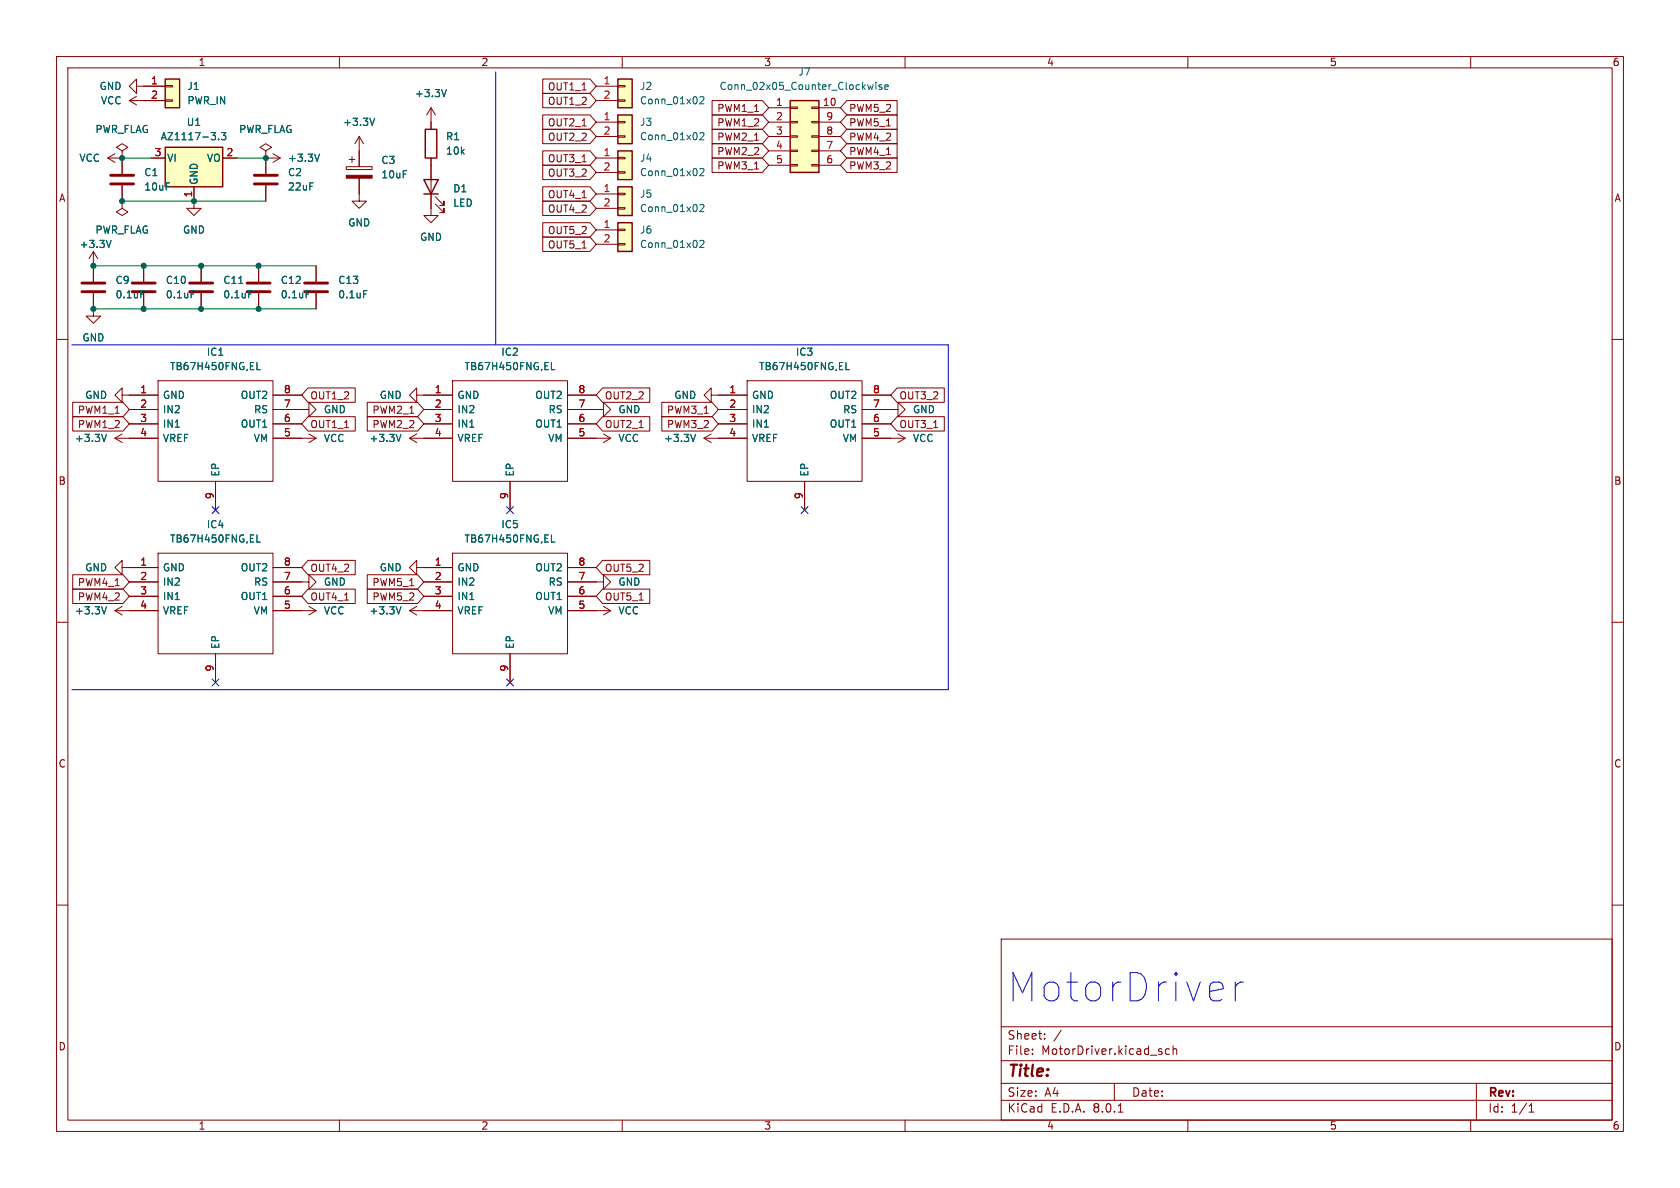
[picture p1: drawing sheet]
<svg xmlns="http://www.w3.org/2000/svg" width="297mm" height="210mm" viewBox="0 0 297 210" stroke-linecap="round" stroke-linejoin="round" font-family="sans-serif">
<g fill="none" stroke="#840000" stroke-width=".18">
<path d="M10 10h277v190h-277zM12 12h273v186h-273zM60 10v2M110 10v2M160 10v2M210 10v2M260 10v2M10 60h2M285 60h2M10 110h2M105.4 102.9h1.3v-1.3l1.2 1.3-1.2 1.2v-1.2M285 110h2"/>
<path d="M10 160h2M285 160h2M177 166h108v32h-108zM60 198v2M110 198v2M160 198v2M177 194.5h108M177 191.5h108M177 187.5h108M177 181.5h108M182.5 186.3v.1M182.5 185.5v.1"/>
<path d="M184.7 183.6v.1M184.7 182.8v.1M187.6 182.1l-1.3 2M197 191.5v3M197.7 196.6h.8M206.7 185.5l-.4-.1-.3 .3v.4l.2 .2h.5M207.4 185.5l.2-.1 .4 .1v.9M207.4 184.9v1.5M210 198v2M260 198v2M261 191.5v6.5M270.3 196.6h.9"/>
<path d="M270.3 195.5l.4-.4v1.5"/>
</g>
<path d="M109.2 26.7h2.6v5.1h-2.6z" fill="#ffffc2"/>
<g fill="none" stroke="#840000" stroke-width=".18">
<path d="M19 27.9h2.6M19 27.9l1.3 .8M20.3 27.2l-1.3 .7M21.6 35.6v1.2l1 .7-1 .6-1-.6 1-.7M21.6 35.6h.1M34.3 35.6v1.2h1.3l-1.3 1.3-1.3-1.3h1.3M47 26.7l1-.7-1-.6-1 .6 1 .7v1.2M47 27.9h.1M47 27.9h2.5M47 27.9v2.8M47 32.8v2.8M48.3 27.2l1.2 .7"/>
<path d="M49.5 27.9l-1.2 .8M61.2 29.5h4.6v.5h-4.6zM61.7 28.2h1M62.2 27.7v1M63.5 31.5v4.1h1.3l-1.3 1.2-1.3-1.2h1.3M63.5 24.1v5.4M63.5 24.1l-.8 1.3M63.5 24.1l.8 1.3M105.4 27.9h3.8M105.4 30.5h3.8M109.2 30.4h1.3v.2h-1.3zM109.2 27.8h1.3v.3h-1.3z"/>
<path d="M16.5 51.8v4.1h1.3l-1.3 1.3-1.3-1.3h1.3M16.5 44.5v5.3M16.5 44.5l-.8 1.2M16.5 44.5l.8 1.2M25.4 47v2.8M25.4 51.8v2.8M35.6 47v2.8M35.6 51.8v2.8M45.7 47v2.8M45.7 51.8v2.8M55.9 47v2.8M55.9 51.8v2.8"/>
<path d="M20.3 77.5h7.6M20.3 77.5l1.3 .7M21.6 69.9v-1.3l-1.3 1.3 1.3 1.2v-1.2h6.3M21.6 76.7l-1.3 .8M22.9 72.4h5M22.9 74.9h5M27.9 67.3h20.4v17.8h-20.4zM48.3 72.4h6.3v-1.3l1.3 1.3-1.3 1.3v-1.3M48.3 69.9h5M48.3 74.9h5M48.3 77.5h7.6M54.6 76.7l1.3 .8"/>
<path d="M55.9 77.5l-1.3 .7M72.4 77.5h7.6M72.4 77.5l1.3 .7M73.7 69.9v-1.3l-1.3 1.3 1.3 1.2v-1.2h6.3M73.7 76.7l-1.3 .8M74.9 72.4h5.1M74.9 74.9h5.1M80 67.3h20.3v17.8h-20.3zM100.3 72.4h6.4v-1.3l1.2 1.3-1.2 1.3v-1.3M100.3 69.9h5.1M100.3 74.9h5.1M100.3 77.5h7.6"/>
<path d="M106.7 76.7l1.2 .8M107.9 77.5l-1.2 .7M124.5 77.5h7.6M124.5 77.5l1.2 .7M125.7 69.9v-1.3l-1.2 1.3 1.2 1.2v-1.2h6.4M125.7 76.7l-1.2 .8M127 72.4h5.1M127 74.9h5.1M132.1 67.3h20.3v17.8h-20.3zM152.4 72.4h6.3v-1.3l1.3 1.3-1.3 1.3v-1.3M152.4 69.9h5.1M152.4 74.9h5.1"/>
<path d="M152.4 77.5h7.6M158.7 76.7l1.3 .8M160 77.5l-1.3 .7M27.9 97.8h20.4v17.8h-20.4zM38.1 85.1v5.1M80 97.8h20.3v17.8h-20.3zM90.2 85.1v5.1M142.2 85.1v5.1M21.6 100.3v-1.2l-1.3 1.2 1.3 1.3v-1.3h6.3M22.9 102.9h5M22.9 105.4h5M22.9 108h5"/>
<path d="M38.1 115.6v5.1M48.3 100.3h5M48.3 102.9h5M48.3 105.4h5M48.3 108h7.6M54.6 107.2l1.3 .8M55.9 108l-1.3 .7M72.4 108h7.6M72.4 108l1.3 .7M73.7 100.3v-1.2l-1.3 1.2 1.3 1.3v-1.3h6.3M73.7 107.2l-1.3 .8M74.9 102.9h5.1"/>
<path d="M74.9 105.4h5.1M90.2 115.6v5.1M100.3 100.3h5.1M100.3 102.9h5.1M100.3 105.4h5.1M100.3 108h7.6M106.7 107.2l1.2 .8M107.9 108l-1.2 .7"/>
</g>
<path d="M109.2 26.7h2.6v5.1h-2.6z" fill="none" stroke="#840000" stroke-width=".25"/>
<g fill="none" stroke="#006464" stroke-width=".18">
<path d="M56.5 27.2l-.4 1.3M66.2 20.9l-.4 1.3M123.7 29.9l.5-.1 .3 .4-.8 .9h.8M19.6 42.5l-.4 1.3M24.9 51.4h.6M33.8 51.4h.6M42.2 50.1h.7M44 51.4h.6M54.1 51.4h.6M64.3 51.4h.6M18.8 76.8l-.4 1.2M45.4 64.1v1.2h.6"/>
<path d="M70.9 76.8l-.4 1.2M97.5 64.1v1.2h.6M123 76.8l-.5 1.2M149.6 64.1v1.2h.6M45.4 94.6v1.2h.6M97.5 94.6v1.2h.6M70.9 107.3l-.4 1.2"/>
</g>
<path d="M61.2 31h4.6v.5h-4.6z" fill="#840000" stroke="#840000" stroke-width=".18"/>
<path d="M45 32.5h4M45 31h4M14.5 51.6h4M14.5 50h4M23.4 51.6h4M23.4 50h4M33.5 51.6h4.1M33.5 50h4.1M43.7 51.6h4.1M43.7 50h4.1M53.8 51.6h4.1M53.8 50h4.1" fill="none" stroke="#840000" stroke-width=".51"/>
<path d="M29.2 26h10.2v7h-10.2z" fill="#ffffc2"/>
<path d="M29.2 26h10.2v7h-10.2z" fill="none" stroke="#840000" stroke-width=".25"/>
<path d="M21.6 27.9v2.8M21.6 32.8v2.8M26.7 27.9h2.5M34.3 33v2.6M39.4 27.9h2.5" fill="none" stroke="#840000" stroke-width=".18"/>
<path d="M38.6 24.6v.1M39.1 23.4h.8l-.4 .5 .4 .1v.6l-.2 .1-.6-.1" fill="none" stroke="#006464" stroke-width=".18"/>
<path d="M19.6 32.5h4M19.6 31h4" fill="none" stroke="#840000" stroke-width=".51"/>
<path d="M29.2 14h2.5v5.1h-2.5z" fill="#ffffc2"/>
<g fill="none" stroke="#840000" stroke-width=".18">
<path d="M22.9 17.8h6.3M22.9 17.8l1.2 .7M24.1 15.2v-1.2l-1.2 1.2 1.2 1.3v-1.3h5.1M24.1 17l-1.2 .8M29.2 17.7h1.3v.2h-1.3zM29.2 15.1h1.3v.3h-1.3zM76.2 19.1l-.8 1.2M76.2 19.1v3.8M76.2 19.1l.8 1.2M21.6 26.7l1-.7-1-.6-1 .6 1 .7v1.2M21.6 27.9h.1M76.2 27.9v10.2h1.3l-1.3 1.3-1.3-1.3h1.3"/>
<path d="M77 36.1l1.5 1.5v-.8v.8h-.8M77 34.8l1.5 1.5v-.7v.7h-.8M20.3 108l1.3 .7M20.3 108h2.6M21.6 107.2l-1.3 .8M53.3 102.9h1.3v-1.3l1.3 1.3-1.3 1.2v-1.2"/>
</g>
<path d="M29.2 14h2.5v5.1h-2.5zM74.9 31.8h2.6l-1.3 2.5zM74.9 34.3h2.6M75.2 22.9h2v5h-2z" fill="none" stroke="#840000" stroke-width=".25"/>
<path d="M78.9 15.8l-.4 1.3M18.8 107.3l-.4 1.2" fill="none" stroke="#006464" stroke-width=".18"/>
<path d="M109.2 39.4h2.6v5.1h-2.6z" fill="#ffffc2"/>
<path d="M105.4 40.6h3.8M105.4 43.2h3.8M109.2 43.1h1.3v.2h-1.3zM109.2 40.5h1.3v.3h-1.3z" fill="none" stroke="#840000" stroke-width=".18"/>
<path d="M109.2 39.4h2.6v5.1h-2.6z" fill="none" stroke="#840000" stroke-width=".25"/>
<path d="M123.7 42.6l.5-.1 .3 .4-.8 .9h.8" fill="none" stroke="#006464" stroke-width=".18"/>
<path d="M109.2 33h2.6v5.1h-2.6z" fill="#ffffc2"/>
<path d="M105.4 34.3h3.8M105.4 36.8h3.8M109.2 36.7h1.3v.3h-1.3zM109.2 34.2h1.3v.2h-1.3z" fill="none" stroke="#840000" stroke-width=".18"/>
<path d="M109.2 33h2.6v5.1h-2.6z" fill="none" stroke="#840000" stroke-width=".25"/>
<path d="M123.7 36.3l.5-.2 .3 .4-.8 .9h.8" fill="none" stroke="#006464" stroke-width=".18"/>
<path d="M109.2 20.3h2.6v5.1h-2.6z" fill="#ffffc2"/>
<path d="M105.4 21.6h3.8M105.4 24.1h3.8M109.2 24h1.3v.3h-1.3zM109.2 21.5h1.3v.2h-1.3z" fill="none" stroke="#840000" stroke-width=".18"/>
<path d="M109.2 20.3h2.6v5.1h-2.6z" fill="none" stroke="#840000" stroke-width=".25"/>
<path d="M123.7 23.6l.5-.2 .3 .4-.8 .9h.8" fill="none" stroke="#006464" stroke-width=".18"/>
<path d="M109.2 14h2.6v5.1h-2.6z" fill="#ffffc2"/>
<path d="M105.4 15.2h3.8M105.4 17.8h3.8M109.2 17.7h1.3v.2h-1.3zM109.2 15.1h1.3v.3h-1.3z" fill="none" stroke="#840000" stroke-width=".18"/>
<path d="M109.2 14h2.6v5.1h-2.6z" fill="none" stroke="#840000" stroke-width=".25"/>
<path d="M123.7 17.2l.5-.1 .3 .4-.8 .9h.8" fill="none" stroke="#006464" stroke-width=".18"/>
<path d="M139.7 17.8h5.1v12.7h-5.1z" fill="#ffffc2"/>
<g fill="none" stroke="#840000" stroke-width=".18">
<path d="M25.4 15.2h3.8M25.4 17.8h3.8M95.9 14h8.4l1.1 1.2-1.1 1.3h-8.4zM95.9 16.5h8.4l1.1 1.3-1.1 1.3h-8.4zM125.9 17.8h8.9l1.1 1.3-1.1 1.2h-8.9zM135.9 19.1h3.8M139.7 18.9h1.3v.3h-1.3zM143.5 18.9h1.3v.3h-1.3zM144.8 19.1h3.8M149.7 17.8h8.9v2.5h-8.9l-1.1-1.2zM21.6 35.6h.1M21.6 27.9h.1"/>
<path d="M21.6 27.9v2.8M21.6 32.8v2.8M26.7 27.9h2.5M34.3 33v2.6M39.4 27.9h2.5M47 27.9h.1M47 27.9v2.8M47 32.8v2.8M63.5 26.7v2.8M63.5 31.5v2.8M76.2 21.6v1.3M76.2 27.9v3.9"/>
<path d="M76.2 34.3v2.5M95.9 29.2h8.4l1.1 1.3-1.1 1.3h-8.4zM95.9 35.6h8.4l1.1 1.2-1.1 1.3h-8.4zM95.9 39.4h8.4l1.1 1.2-1.1 1.3h-8.4zM95.9 33h8.4l1.1 1.3-1.1 1.3h-8.4zM95.9 26.7h8.4l1.1 1.2-1.1 1.3h-8.4zM95.9 22.9h8.4l1.1 1.2-1.1 1.3h-8.4zM95.9 20.3h8.4l1.1 1.3-1.1 1.3h-8.4zM125.9 25.4h8.9l1.1 1.3-1.1 1.2h-8.9zM125.9 27.9h8.9l1.1 1.3-1.1 1.3h-8.9zM125.9 20.3h8.9l1.1 1.3-1.1 1.3h-8.9zM125.9 22.9h8.9l1.1 1.2-1.1 1.3h-8.9z"/>
<path d="M135.9 21.6h3.8M135.9 24.1h3.8M135.9 26.7h3.8M135.9 29.2h3.8M139.7 29.1h1.3v.2h-1.3zM139.7 26.5h1.3v.3h-1.3zM139.7 24h1.3v.3h-1.3zM139.7 21.5h1.3v.2h-1.3zM143.5 29.1h1.3v.2h-1.3zM143.5 26.5h1.3v.3h-1.3zM143.5 24h1.3v.3h-1.3zM143.5 21.5h1.3v.2h-1.3z"/>
<path d="M144.8 21.6h3.8M144.8 24.1h3.8M144.8 26.7h3.8M144.8 29.2h3.8M149.7 20.3h8.9v2.6h-8.9l-1.1-1.3zM149.7 22.9h8.9v2.5h-8.9l-1.1-1.3zM149.7 25.4h8.9v2.5h-8.9l-1.1-1.2zM149.7 27.9h8.9v2.6h-8.9l-1.1-1.3zM16.5 47v2.8M16.5 51.8v2.8M25.4 47v2.8M25.4 51.8v2.8"/>
<path d="M35.6 47v2.8M35.6 51.8v2.8M45.7 47v2.8M45.7 51.8v2.8M55.9 47v2.8M55.9 51.8v2.8M95.9 41.9h8.4l1.1 1.3-1.1 1.3h-8.4zM12.9 73.7h8.8l1.2 1.2-1.2 1.3h-8.8zM12.9 71.1h8.8l1.2 1.3-1.2 1.3h-8.8zM22.9 69.9h5M22.9 72.4h5M22.9 74.9h5"/>
<path d="M22.9 77.5h5M48.3 69.9h5M48.3 72.4h5M48.3 74.9h5M48.3 77.5h5M54.5 68.6h8.3v2.5h-8.3l-1.2-1.2zM54.5 73.7h8.3v2.5h-8.3l-1.2-1.3zM64.9 73.7h8.9l1.1 1.2-1.1 1.3h-8.9zM64.9 71.1h8.9l1.1 1.3-1.1 1.3h-8.9zM74.9 69.9h5.1M74.9 72.4h5.1M74.9 74.9h5.1"/>
<path d="M74.9 77.5h5.1M100.3 69.9h5.1M100.3 72.4h5.1M100.3 74.9h5.1M100.3 77.5h5.1M106.5 73.7h8.4v2.5h-8.4l-1.1-1.3zM106.5 68.6h8.4v2.5h-8.4l-1.1-1.2zM117 71.1h8.9l1.1 1.3-1.1 1.3h-8.9zM117 73.7h8.9l1.1 1.2-1.1 1.3h-8.9zM127 69.9h5.1M127 72.4h5.1M127 74.9h5.1"/>
<path d="M127 77.5h5.1M152.4 69.9h5.1M152.4 72.4h5.1M152.4 74.9h5.1M152.4 77.5h5.1M158.6 73.7h8.3v2.5h-8.3l-1.1-1.3zM158.6 68.6h8.3v2.5h-8.3l-1.1-1.2zM38.1 85.1v5.1M54.5 99.1h8.3v2.5h-8.3l-1.2-1.3zM90.2 85.1v5.1M106.5 99.1h8.4v2.5h-8.4l-1.1-1.3zM142.2 85.1v5.1"/>
<path d="M12.9 104.1h8.8l1.2 1.3-1.2 1.3h-8.8zM12.9 101.6h8.8l1.2 1.3-1.2 1.2h-8.8zM22.9 100.3h5M22.9 102.9h5M22.9 105.4h5M22.9 108h5M38.1 115.6v5.1M48.3 100.3h5M48.3 102.9h5M48.3 105.4h5M48.3 108h5M54.5 104.1h8.3v2.6h-8.3l-1.2-1.3z"/>
<path d="M64.9 101.6h8.9l1.1 1.3-1.1 1.2h-8.9zM64.9 104.1h8.9l1.1 1.3-1.1 1.3h-8.9zM74.9 100.3h5.1M74.9 102.9h5.1M74.9 105.4h5.1M74.9 108h5.1M90.2 115.6v5.1M100.3 100.3h5.1M100.3 102.9h5.1M100.3 105.4h5.1M100.3 108h5.1M106.5 104.1h8.4v2.6h-8.4l-1.1-1.3z"/>
</g>
<path d="M139.7 17.8h5.1v12.7h-5.1z" fill="none" stroke="#840000" stroke-width=".25"/>
<g fill="none" stroke="#006464" stroke-width=".18">
<path d="M78.9 15.8l-.4 1.3M154.4 15l-.3 .8-.2-.6M154.8 14.5v.2M154.8 15v.8M155.9 15h-.3l-.2 .2 .1 .1 .4 .2v.3h-.5M156.4 15.4l.6-.1v-.3h-.4l-.2 .2 .1 .6h.5M38.6 24.6v.1M39.1 23.4h.8l-.4 .5 .4 .1v.6l-.2 .1-.6-.1M56.5 27.2l-.4 1.3M66.2 20.9l-.4 1.3M19.6 42.5l-.4 1.3M24.9 51.4h.6"/>
<path d="M33.8 51.4h.6M42.2 50.1h.7M44 51.4h.6M54.1 51.4h.6M64.3 51.4h.6M18.8 76.8l-.4 1.2M45.4 64.1v1.2h.6M70.9 76.8l-.4 1.2M97.5 64.1v1.2h.6M123 76.8l-.5 1.2M149.6 64.1v1.2h.6M45.4 94.6v1.2h.6"/>
<path d="M97.5 94.6v1.2h.6M18.8 107.3l-.4 1.2M70.9 107.3l-.4 1.2"/>
</g>
<path d="M87.6 12.7v48.3M12.7 61h154.9v60.9h-154.9M218.4 173.6v3.3M219.8 173.6a1.28 1.28 0 0 0-1.4 .9" fill="none" stroke="#0000c2" stroke-width=".18"/>
<path d="M21.6 27.9h5.1M21.6 35.6h25.4M41.9 27.9h5.1M16.5 47h39.4M16.5 54.6h39.4" fill="none" stroke="#009600" stroke-width=".18"/>
<path d="M37.5 89.6l1.2 1.2M38.7 89.6l-1.2 1.2M89.6 89.6l1.2 1.2M90.8 89.6l-1.2 1.2M141.6 89.6l1.2 1.2M142.8 89.6l-1.2 1.2M37.5 120l1.2 1.3M38.7 120l-1.2 1.3M89.6 120l1.2 1.3M90.8 120l-1.2 1.3" fill="none" stroke="#000084" stroke-width=".18"/>
<g fill="#009600" stroke="#009600" stroke-width=".18">
<circle cx="16.5" cy="47" r=".46"/>
<circle cx="16.5" cy="54.6" r=".46"/>
<circle cx="34.3" cy="35.6" r=".46"/>
<circle cx="21.6" cy="35.6" r=".46"/>
<circle cx="21.6" cy="27.9" r=".46"/>
<circle cx="47" cy="27.9" r=".46"/>
<circle cx="25.4" cy="54.6" r=".46"/>
<circle cx="25.4" cy="47" r=".46"/>
<circle cx="45.7" cy="47" r=".46"/>
<circle cx="35.6" cy="47" r=".46"/>
<circle cx="45.7" cy="54.6" r=".46"/>
<circle cx="35.6" cy="54.6" r=".46"/>
</g>
<text font-size="7" fill="#0000c2" x="177.8" y="177.6">MotorDriver</text>
<text font-size="2.8" fill="#840000" x="178" y="190.9">Title:</text>
<g font-size="2.1" fill="#840000">
<text x="178" y="184">Sheet:</text>
<text x="178" y="186.7">File:</text>
<text x="184.1" y="186.7">MotorDriver.kicad_sch</text>
<text x="178" y="196.9">KiCad</text>
<text x="178" y="194.1">Size:</text>
<text x="184.7" y="194.1">A4</text>
<text x="185.7" y="196.9">E.D.A.</text>
<text x="193.3" y="196.9">8.0.1</text>
<text x="200" y="194.1">Date:</text>
<text x="263" y="194.3">Rev:</text>
<text x="263" y="196.9">Id:</text>
<text x="267.1" y="196.9">1/1</text>
</g>
<g font-size="1.8" fill="#840000">
<text x="35" y="11.9">1</text>
<text x="85" y="11.9">2</text>
<text x="135" y="11.9">3</text>
<text x="185" y="11.9">4</text>
<text x="235" y="11.9">5</text>
<text x="285" y="11.9">6</text>
<text x="96.8" y="16.2">OUT1_1</text>
<text x="96.8" y="18.7">OUT1_2</text>
<text x="96.8" y="22.5">OUT2_1</text>
<text x="126.7" y="20">PWM1_1</text>
<text x="126.7" y="22.5">PWM1_2</text>
<text x="150" y="20">PWM5_2</text>
<text x="150" y="22.5">PWM5_1</text>
<text x="96.8" y="28.9">OUT3_1</text>
<text x="96.8" y="25.1">OUT2_2</text>
<text x="126.7" y="27.6">PWM2_2</text>
<text x="126.7" y="25.1">PWM2_1</text>
<text x="150" y="25.1">PWM4_2</text>
<text x="150" y="27.6">PWM4_1</text>
<text x="10.3" y="35.9">A</text>
<text x="96.8" y="31.4">OUT3_2</text>
<text x="96.8" y="35.2">OUT4_1</text>
<text x="126.7" y="30.2">PWM3_1</text>
<text x="150" y="30.2">PWM3_2</text>
<text x="285.3" y="35.9">A</text>
<text x="96.8" y="37.8">OUT4_2</text>
<text x="96.8" y="41.6">OUT5_2</text>
<text x="96.8" y="44.1">OUT5_1</text>
<text x="54.8" y="70.8">OUT1_2</text>
<text x="106.8" y="70.8">OUT2_2</text>
<text x="158.9" y="70.8">OUT3_2</text>
<text x="13.7" y="75.9">PWM1_2</text>
<text x="13.7" y="73.3">PWM1_1</text>
<text x="54.8" y="75.9">OUT1_1</text>
<text x="65.7" y="75.9">PWM2_2</text>
<text x="65.7" y="73.3">PWM2_1</text>
<text x="106.8" y="75.9">OUT2_1</text>
<text x="117.8" y="73.3">PWM3_1</text>
<text x="117.8" y="75.9">PWM3_2</text>
<text x="158.9" y="75.9">OUT3_1</text>
<text x="10.3" y="85.9">B</text>
<text x="285.3" y="85.9">B</text>
<text x="54.8" y="101.3">OUT4_2</text>
<text x="106.8" y="101.3">OUT5_2</text>
<text x="13.7" y="106.4">PWM4_2</text>
<text x="13.7" y="103.8">PWM4_1</text>
<text x="54.8" y="106.4">OUT4_1</text>
<text x="65.7" y="103.8">PWM5_1</text>
<text x="65.7" y="106.4">PWM5_2</text>
<text x="106.8" y="106.4">OUT5_1</text>
<text x="10.3" y="135.9">C</text>
<text x="285.3" y="135.9">C</text>
<text x="10.3" y="185.9">D</text>
<text x="285.3" y="185.9">D</text>
<text x="35" y="199.9">1</text>
<text x="85" y="199.9">2</text>
<text x="135" y="199.9">3</text>
<text x="185" y="199.9">4</text>
<text x="235" y="199.9">5</text>
<text x="285" y="199.9">6</text>
</g>
<g font-size="1.8" fill="#006464">
<text x="17.5" y="16.1">GND</text>
<text x="33" y="16.1">J1</text>
<text x="73.3" y="17.4">+3.3V</text>
<text x="113" y="16.1">J2</text>
<text x="127.1" y="16.1">Conn_02x05_Counter_Clockwise</text>
<text x="141" y="13.6">J7</text>
<text x="16.8" y="23.7">PWR_FLAG</text>
<text x="17.7" y="18.6">VCC</text>
<text x="32.9" y="22.5">U1</text>
<text x="33" y="18.6">PWR_IN</text>
<text x="42.2" y="23.7">PWR_FLAG</text>
<text x="60.6" y="22.5">+3.3V</text>
<text x="113" y="22.5">J3</text>
<text x="113" y="18.6">Conn_01x02</text>
<text x="13.9" y="28.8">VCC</text>
<text x="28.3" y="25">AZ1117-3.3</text>
<text x="29.5" y="28.8">VI</text>
<text x="36.5" y="28.8">VO</text>
<text x="50.8" y="28.8">+3.3V</text>
<text x="67.3" y="29.2">C3</text>
<text x="78.7" y="25">R1</text>
<text x="78.7" y="27.5">10k</text>
<text x="113" y="28.8">J4</text>
<text x="113" y="25">Conn_01x02</text>
<text x="25.4" y="31.3">C1</text>
<text x="25.4" y="33.9">10uF</text>
<text x="35.2" y="32.8" transform="rotate(-90 35.2 32.8)">GND</text>
<text x="50.8" y="31.3">C2</text>
<text x="50.8" y="33.9">22uF</text>
<text x="67.3" y="31.7">10uF</text>
<text x="80" y="34.2">D1</text>
<text x="113" y="31.3">Conn_01x02</text>
<text x="113" y="35.2">J5</text>
<text x="16.8" y="41.5">PWR_FLAG</text>
<text x="32.3" y="41.5">GND</text>
<text x="61.5" y="40.2">GND</text>
<text x="80" y="36.7">LED</text>
<text x="113" y="41.5">J6</text>
<text x="113" y="37.7">Conn_01x02</text>
<text x="14" y="44">+3.3V</text>
<text x="74.2" y="42.8">GND</text>
<text x="113" y="44">Conn_01x02</text>
<text x="20.3" y="50.4">C9</text>
<text x="20.3" y="52.9">0.1uF</text>
<text x="29.2" y="50.4">C10</text>
<text x="29.2" y="52.9">0.1uF</text>
<text x="39.4" y="50.4">C11</text>
<text x="39.4" y="52.9">0.1uF</text>
<text x="49.5" y="50.4">C12</text>
<text x="49.5" y="52.9">0.1uF</text>
<text x="59.7" y="50.4">C13</text>
<text x="59.7" y="52.9">0.1uF</text>
<text x="14.5" y="60.6">GND</text>
<text x="30" y="65.6">TB67H450FNG,EL</text>
<text x="36.5" y="63.1">IC1</text>
<text x="82" y="65.6">TB67H450FNG,EL</text>
<text x="88.5" y="63.1">IC2</text>
<text x="134.1" y="65.6">TB67H450FNG,EL</text>
<text x="140.6" y="63.1">IC3</text>
<text x="15" y="70.7">GND</text>
<text x="28.7" y="70.7">GND</text>
<text x="42.5" y="70.7">OUT2</text>
<text x="67" y="70.7">GND</text>
<text x="80.8" y="70.7">GND</text>
<text x="94.5" y="70.7">OUT2</text>
<text x="119.1" y="70.7">GND</text>
<text x="132.8" y="70.7">GND</text>
<text x="146.6" y="70.7">OUT2</text>
<text x="28.7" y="73.3">IN2</text>
<text x="28.7" y="75.8">IN1</text>
<text x="42.5" y="75.8">OUT1</text>
<text x="44.8" y="73.3">RS</text>
<text x="57.2" y="73.3">GND</text>
<text x="80.8" y="73.3">IN2</text>
<text x="80.8" y="75.8">IN1</text>
<text x="94.5" y="75.8">OUT1</text>
<text x="96.9" y="73.3">RS</text>
<text x="109.2" y="73.3">GND</text>
<text x="132.8" y="73.3">IN2</text>
<text x="132.8" y="75.8">IN1</text>
<text x="146.6" y="75.8">OUT1</text>
<text x="149" y="73.3">RS</text>
<text x="161.3" y="73.3">GND</text>
<text x="13.2" y="78.3">+3.3V</text>
<text x="28.7" y="78.3">VREF</text>
<text x="44.8" y="78.3">VM</text>
<text x="57.2" y="78.3">VCC</text>
<text x="65.2" y="78.3">+3.3V</text>
<text x="80.8" y="78.3">VREF</text>
<text x="96.8" y="78.3">VM</text>
<text x="109.2" y="78.3">VCC</text>
<text x="117.3" y="78.3">+3.3V</text>
<text x="132.8" y="78.3">VREF</text>
<text x="148.9" y="78.3">VM</text>
<text x="161.3" y="78.3">VCC</text>
<text x="39" y="84.3" transform="rotate(-90 39 84.3)">EP</text>
<text x="91" y="84.3" transform="rotate(-90 91 84.3)">EP</text>
<text x="143.1" y="84.3" transform="rotate(-90 143.1 84.3)">EP</text>
<text x="36.5" y="93.6">IC4</text>
<text x="88.5" y="93.6">IC5</text>
<text x="15" y="101.2">GND</text>
<text x="28.7" y="101.2">GND</text>
<text x="30" y="96.1">TB67H450FNG,EL</text>
<text x="42.5" y="101.2">OUT2</text>
<text x="67" y="101.2">GND</text>
<text x="80.8" y="101.2">GND</text>
<text x="82" y="96.1">TB67H450FNG,EL</text>
<text x="94.5" y="101.2">OUT2</text>
<text x="28.7" y="103.7">IN2</text>
<text x="28.7" y="106.3">IN1</text>
<text x="42.5" y="106.3">OUT1</text>
<text x="44.8" y="103.7">RS</text>
<text x="57.2" y="103.7">GND</text>
<text x="80.8" y="103.7">IN2</text>
<text x="80.8" y="106.3">IN1</text>
<text x="94.5" y="106.3">OUT1</text>
<text x="96.9" y="103.7">RS</text>
<text x="109.2" y="103.7">GND</text>
<text x="13.2" y="108.8">+3.3V</text>
<text x="28.7" y="108.8">VREF</text>
<text x="44.8" y="108.8">VM</text>
<text x="57.2" y="108.8">VCC</text>
<text x="65.2" y="108.8">+3.3V</text>
<text x="80.8" y="108.8">VREF</text>
<text x="96.8" y="108.8">VM</text>
<text x="109.2" y="108.8">VCC</text>
<text x="39" y="114.8" transform="rotate(-90 39 114.8)">EP</text>
<text x="91" y="114.8" transform="rotate(-90 91 114.8)">EP</text>
</g>
<g font-size="1.8" fill="#a90000">
<text x="26.6" y="15">1</text>
<text x="26.6" y="17.5">2</text>
<text x="106.6" y="15">1</text>
<text x="106.6" y="17.5">2</text>
<text x="106.6" y="21.3">1</text>
<text x="106.6" y="23.9">2</text>
<text x="137.1" y="18.8">1</text>
<text x="137.1" y="21.3">2</text>
<text x="137.1" y="23.9">3</text>
<text x="145.4" y="18.8">10</text>
<text x="146" y="23.9">8</text>
<text x="146" y="21.3">9</text>
<text x="27.2" y="27.7">3</text>
<text x="39.9" y="27.7">2</text>
<text x="106.6" y="27.7">1</text>
<text x="137.1" y="26.4">4</text>
<text x="137.1" y="29">5</text>
<text x="146" y="29">6</text>
<text x="146" y="26.4">7</text>
<text x="34" y="35" transform="rotate(-90 34 35)">1</text>
<text x="106.6" y="30.2">2</text>
<text x="106.6" y="34">1</text>
<text x="106.6" y="40.4">1</text>
<text x="106.6" y="36.6">2</text>
<text x="106.6" y="42.9">2</text>
<text x="24.7" y="69.6">1</text>
<text x="50.1" y="69.6">8</text>
<text x="76.8" y="69.6">1</text>
<text x="102.2" y="69.6">8</text>
<text x="128.8" y="69.6">1</text>
<text x="154.2" y="69.6">8</text>
<text x="24.7" y="72.1">2</text>
<text x="24.7" y="74.7">3</text>
<text x="24.7" y="77.2">4</text>
<text x="50.1" y="77.2">5</text>
<text x="50.1" y="74.7">6</text>
<text x="50.1" y="72.1">7</text>
<text x="76.8" y="72.1">2</text>
<text x="76.8" y="74.7">3</text>
<text x="76.8" y="77.2">4</text>
<text x="102.2" y="77.2">5</text>
<text x="102.2" y="74.7">6</text>
<text x="102.2" y="72.1">7</text>
<text x="128.8" y="72.1">2</text>
<text x="128.8" y="74.7">3</text>
<text x="128.8" y="77.2">4</text>
<text x="154.2" y="77.2">5</text>
<text x="154.2" y="74.7">6</text>
<text x="154.2" y="72.1">7</text>
<text x="37.8" y="88.3" transform="rotate(-90 37.8 88.3)">9</text>
<text x="89.9" y="88.3" transform="rotate(-90 89.9 88.3)">9</text>
<text x="142" y="88.3" transform="rotate(-90 142 88.3)">9</text>
<text x="24.7" y="100.1">1</text>
<text x="50.1" y="100.1">8</text>
<text x="76.8" y="100.1">1</text>
<text x="102.2" y="100.1">8</text>
<text x="24.7" y="102.6">2</text>
<text x="24.7" y="105.2">3</text>
<text x="24.7" y="107.7">4</text>
<text x="50.1" y="107.7">5</text>
<text x="50.1" y="105.2">6</text>
<text x="50.1" y="102.6">7</text>
<text x="76.8" y="102.6">2</text>
<text x="76.8" y="105.2">3</text>
<text x="76.8" y="107.7">4</text>
<text x="102.2" y="107.7">5</text>
<text x="102.2" y="105.2">6</text>
<text x="102.2" y="102.6">7</text>
<text x="37.8" y="118.8" transform="rotate(-90 37.8 118.8)">9</text>
<text x="89.9" y="118.8" transform="rotate(-90 89.9 118.8)">9</text>
</g>
</svg>
